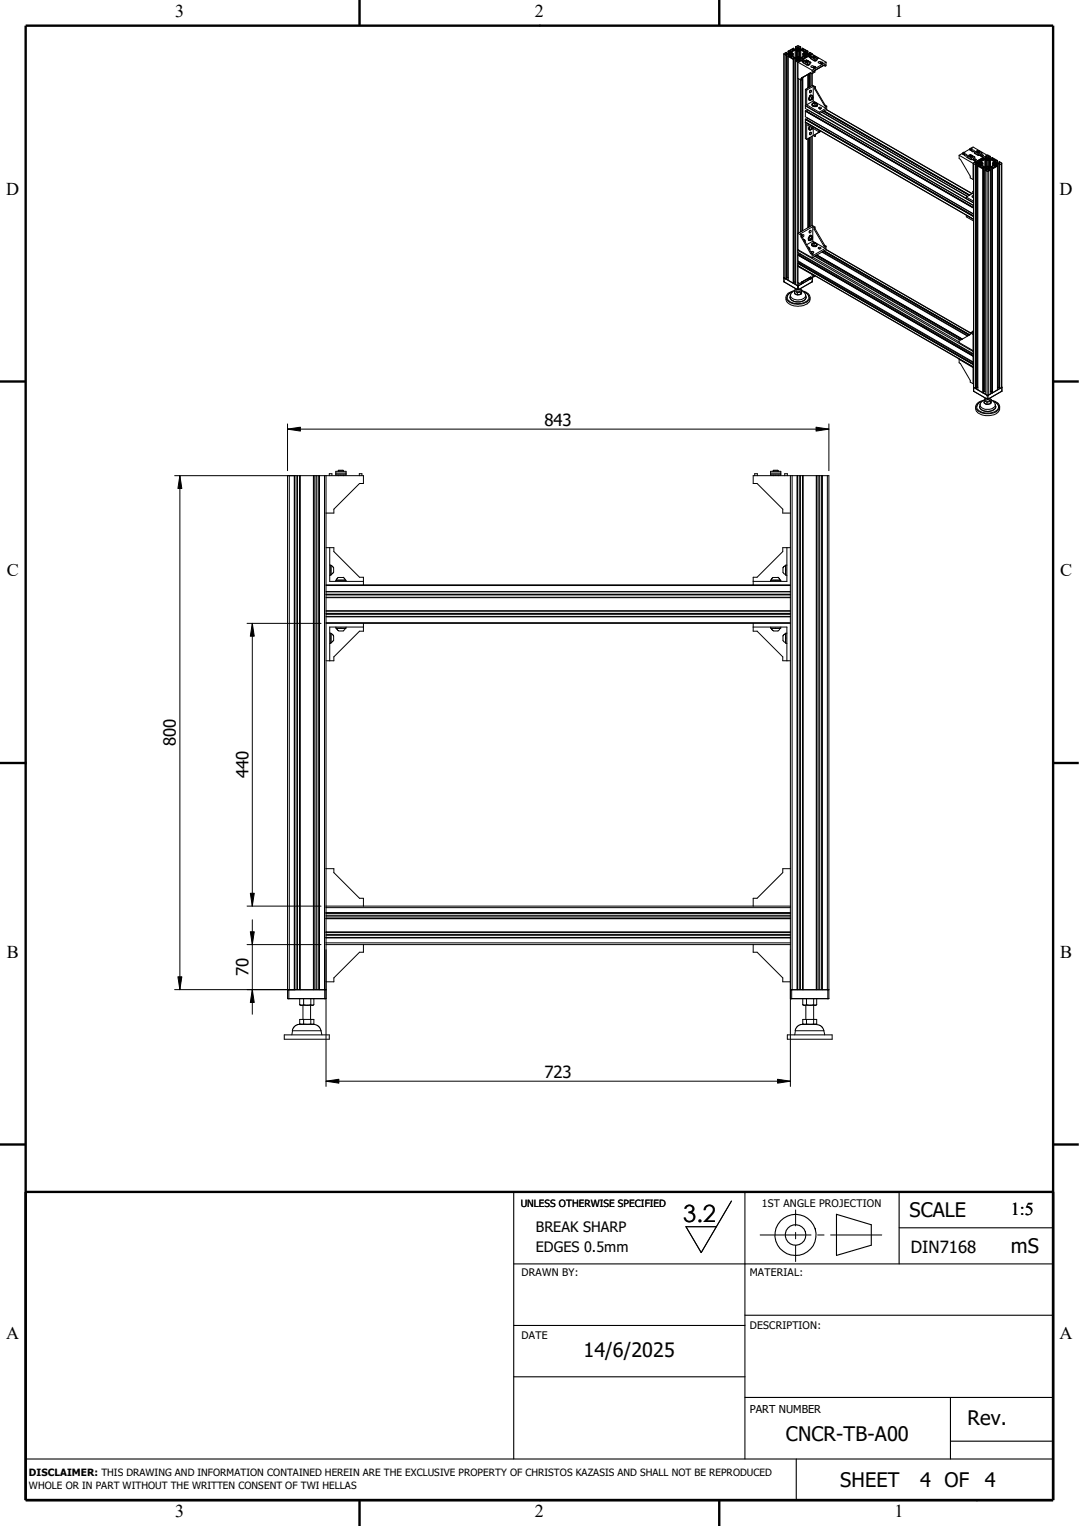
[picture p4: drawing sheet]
<svg xmlns="http://www.w3.org/2000/svg" width="210mm" height="297mm" viewBox="0 0 210 297" stroke-linecap="round" stroke-linejoin="round" font-family="sans-serif">
<g fill="none" stroke="#000" stroke-width=".19">
<path d="M152.6 10.5v44.4M152.6 10.5l.4 .3M153 10.8v43.5M153 10.8h.1M153 10.5h.3M153 10.5l-.1 .1 .2 .1M153 10.8v43.5zM153 10.2h.1M153 10.5v.2M153.1 10.2l-.5 .2v.1M153.1 10.2l-.2 .2 .5 .1 .2-.2M153.1 10.2v.3"/>
<path d="M153.3 10.5v43.6M153.3 10.5h.2M153.4 11l1 .6M153.4 9.9l.1 .1M153.4 9.9v.5M153.4 11v43.6M153.5 10.5v.5M153.5 10.5l.1 .1M153.5 10v.4M153.6 10.6v.4M153.6 10.6v.1M153.6 10.7l.2 .1"/>
<path d="M153.6 10.3h.1M153.6 10.7v.3M153.7 10.4v.1M153.7 10.5h.1M153.7 10.4h.1M153.7 9.9l.1 .3-.2 .1M153.7 9.9l-.2 .1M153.7 9.9v.3M153.7 10.5l.1 .1M153.8 10.8v.2M153.8 10.8v.2h-.4M153.8 10.6v-.3h.2v.3"/>
<path d="M153.8 10.6h.1M153.8 10.4h-.1M153.8 10.6h.2M153.9 11.2l.3 .1 .4-.1M153.9 9.8v.1M153.9 11.1v.1M154 11l-.1 .1M154 10.4h.1M154 10.6h.1M154.1 10.2h.1M154.1 10.7v.1M154.1 10.9v.4"/>
<path d="M154.1 10.8l.7 .4M154.1 10.9l.5 .3M154.1 10.2l.1 .1M154.1 10.9l-.1 .3M154.1 9.7h.2M154.1 10.5l-.1 .1M154.1 9.7v.3M154.1 10.4v.1M154.1 10.5h.1M154.1 10.4h.1M154.1 9.7l-.2 .1M154.2 10.3l.2 .1v.6"/>
<path d="M154.2 10.4v.1M154.2 10.3h.1M154.2 10.7v.2M154.2 10.7h-.1M154.2 10.6v.3M154.2 10.6v.1M154.3 9.7h.1M154.3 9.7v.2M154.4 9.7v.2M154.4 11.6v43.5M154.4 10.5l-.2 .1M154.4 9.7h.2"/>
<path d="M154.4 11.3h.3M154.4 11.3l-.1 .1 .2 .1M154.4 11.3v.2M154.4 11.6v43.5l.5 .3M154.5 9.4l-.2 .2h.6M154.5 9.4l-1.1 .5M154.5 11.5l-.1 .1M154.5 9.4v.2M154.5 11.5v43.6M154.6 9.7h.1M154.6 9.7l-.5 .4-.2-.2M154.6 11.2v.1"/>
<path d="M154.7 11.3l.2 .1M154.7 11.3v43.6M154.8 9.7v1.5M154.8 9.7l-.7 .5M154.8 9.7h.1M154.8 11.2h.1M154.9 9.1l.3-.2 .6 .2M154.9 9.1v.5M154.9 11.4v44M154.9 11.8h.1M154.9 9.1v.1M154.9 9.1h.1"/>
<path d="M154.9 11.8l.3 .3M154.9 11.4l.1 .1M154.9 9.2v.4M154.9 9.7v1.5M154.9 9.7l.1 .1M155 11.1l-.1 .1M155 9.8v1.3M155 11.5v.3M155 9.8l.1 .1M155 11.5h.1M155 11.1h.1M155.1 9.5l-.2 .1"/>
<path d="M155.1 11.3h.1M155.1 9.6v.1M155.1 9.5h.1M155.1 9.9v1.2M155.1 11.5v.4M155.1 9.6h.1M155.1 9.9h.1M155.1 11.5l.1 .1M155.1 9.7h.1M155.1 11.1h.1M155.1 9.1h.1v.3l-.1 .1M155.1 9.1v.3"/>
<path d="M155.1 9.1l-.2 .1M155.1 11.3l.1 .1M155.1 9.7l.1 .1M155.2 11.6v.2h-.3M155.2 11.6v.2M155.2 12.1v43.5M155.2 11.4l.1-.3h.1v.3M155.2 11.2l-.1 .1M155.2 11.4h.2M155.2 9.5l-.1 .1M155.2 9.5l.1 .4h.1v-.4M155.2 11h.2"/>
<path d="M155.2 9.9h.2M155.2 9.9v1.1M155.2 11l-.1 .1M155.2 11.4h.1M155.2 9.5h.1M155.2 9.5h.2M155.3 12.1v3.2l.6 .3 .1-.4M155.3 12.1l2.8 1.6M155.4 11.4h.1M155.4 9.5h.1M155.4 11.2l.1 .1M155.4 9.5l.1 .1"/>
<path d="M155.4 11.6v.2h.4M155.4 9.9v1.1M155.4 11.6v.2M155.4 15.3v30.1M155.4 11l.2 .1M155.5 11.3l-.1 .1M155.5 9.7l-.1 .1M155.5 9.1l-.1 .3 .2 .1M155.5 9.6h.1M155.5 9.1l.2 .1M155.5 11.3h.1M155.5 9.7h.1"/>
<path d="M155.5 9.1v.3M155.5 9.6v.1M155.6 9.6v.1M155.6 11.3h.1M155.6 11.5l-.2 .1M155.6 9.9h-.2M155.6 9.5h.1M155.6 9.9v1.2M155.6 11.5v.4M155.6 11.1h.1M155.6 9.5l.2 .1M155.6 11.5h.1"/>
<path d="M155.7 9.8l-.1 .1M155.7 9.8v1.3M155.7 11.5v.3M155.7 11.1v.1M155.7 9.7h.2M155.7 9.2v.4M155.7 9.7v1.5M155.7 9.7v.1M155.7 11.2h.2M155.8 11.4v.4M155.8 11.8h.1M155.8 9.1h.1"/>
<path d="M155.8 11.4l-.1 .1M155.8 11.8l-.6 .3M155.8 9.1v.5M155.8 15.5v29.6l.2-.1M155.8 9.1l-.1 .1M155.9 9.7v1.5M155.9 9.7l.7 .5M155.9 11.3l-.1 .1M155.9 11.3v.5M155.9 15.3v29.7M155.9 11.3h.3M156 11.2v.1"/>
<path d="M156 15.2l-.1 .1M156.1 9.7h.1M156.1 11.8l.2 .3M156.1 11.8l.2 .1M156.1 9.7h.2M156.1 9.7l.5 .4 .2-.2M156.1 9.4l.2 .2h-.5M156.1 9.4l1.1 .5M156.1 11.5l.1 .1M156.1 9.4v.2M156.1 11.5v.1M156.1 15.2v29.8"/>
<path d="M156.2 11.3v.2M156.2 11.6h.1M156.2 15.1v29.8M156.2 11.3l.1 .1-.2 .1M156.3 11.9v.2M156.3 15.1v29.8M156.3 10.5l.1 .1M156.3 9.7v.2M156.3 12.1l.8 .5M156.3 12.1l.8 .6M156.4 9.7h-.1M156.4 9.7v.2"/>
<path d="M156.4 9.7h.1M156.4 10.6l.2 .1M156.4 10.3l-.1 .1v.6M156.4 10.6v.3M156.4 11.9l.8 .5M156.4 11.9l-.1 .2M156.4 11.9l.6-.3 .7 .5M156.4 12l-.1 .1M156.5 10.3h.1M156.5 10.4v.1M156.5 10.5h.1M156.5 10.4h.1"/>
<path d="M156.5 10.3h-.1M156.5 10.5l.2 .1M156.5 9.7v.3M156.5 9.7l.3 .1M156.5 11.7l-.1-.1-.3 .2M156.5 11.7v.2M156.5 11.7l-.2 .2M156.6 10.9l.1 .3M156.6 10.7v.1M156.6 10.2h.1M156.6 10.9v.4M156.6 10.8l-.7 .4"/>
<path d="M156.6 10.2l-.1 .1M156.6 10.9l-.6 .3M156.7 10.6v-.3h.1v.3M156.7 10.6h.1M156.7 11l.1 .1M156.7 10.4h-.2M156.8 9.8v.1M156.8 11.2l-.3 .1-.5-.1M156.8 11.1v.1M156.8 17.4v3.1l2.7 1.6M156.8 17.4l.2 .1M156.8 11.9l.2 .2 .4-.2"/>
<path d="M156.8 10.8v.2M156.8 10.6h.1M156.8 10.8v.2h.4M156.8 10.4h.2M156.9 9.9l-.1 .3 .2 .1M156.9 11.8l.4 .1-.3 .1-.2-.1zM156.9 11.8a.21 .21 0 0 0 .2 .3 .21 .21 0 0 0 .2-.3h-.1M156.9 9.9l.2 .1M156.9 9.9v.3M157 10.5l-.2 .1M157 10.4v.1M157 10.5h.1"/>
<path d="M157 10.4h.1M157 10.3l.2 .1M157 10.3h.1M157 10.7v.3M157 17.5v2.9M157 10.7l-.2 .1M157.1 12.7l.2-.2v.2M157.1 10.6v.4M157.1 12.6v.1M157.1 10.6l-.1 .1M157.1 10v.4M157.2 12.4l-.1 .2"/>
<path d="M157.2 12.6l.1 .1M157.2 10.5h.2M157.2 9.9v.5M157.2 10.5v.5M157.2 14.5v2.6M157.2 17.1h.1M157.2 9.9l-.1 .1M157.2 10.5l-.1 .1M157.2 11l-1 .6M157.4 10.5v.5M157.4 12.7h.1M157.4 14.4v2.6"/>
<path d="M157.4 10.5h.2M157.5 11v.1l.2 .1M157.5 11l.2 .1M157.5 10.2l.2 .2h-.5M157.5 10.2v.3M157.5 10.7v.1M157.5 12.5v.1M157.5 14.3v2.6l-.3 .2M157.5 10.7l.1 .1M157.6 12.4a.23 .23 0 0 1-.2 .3 .23 .23 0 0 1-.3-.1M157.6 10.5v.2M157.6 10.8h.1"/>
<path d="M157.6 14.3v2.6M157.6 17.7v.1M157.6 10.5l.1 .1-.2 .1M157.6 10.2l.5 .2-.5 .4M157.6 14.2v2.7M157.6 17.7h.1M157.6 18.6v.1M157.6 19.6h.1M157.7 17.6a.2 .2 0 0 1 .2 .1 .2 .2 0 0 1-.1 .3 .2 .2 0 0 1-.2-.1zM157.7 17.7l-.1 .1M157.7 12.1l.1 .1-.5 .5M157.7 11.1v.1"/>
<path d="M157.7 18.5l-.1 .1M157.7 12.1l-.5 .3M157.7 10.2h-.2M157.7 11.3l.8 .5M157.7 11.3l.8 .6M157.8 18.5h.1M157.8 14.2l-1.9 1.1M157.8 14.2l-1.8 1M157.8 11.2h-.1M157.9 11.1l.7 .5M157.9 11.1l-.2 .2M157.9 11.1l.5-.3 .7 .5"/>
<path d="M157.9 10.9v.1M157.9 10.9l-.1-.1-.3 .2M157.9 10.9l-.2 .2M157.9 19.3h.1M157.9 18.5h-.2l-.1 .2M158 19.2l-.1 .1M158 19h.2l-.2 .4-.1-.1zM158 19v.2M158 19v.3M158 14.4v2.2M158 19v.1M158 19l.2 .2"/>
<path d="M158 19.1l.2 .1M158 19.1v.1M158.1 13.1h.1M158.1 10.5h.1M158.1 13.7v2.9M158.1 18.7h.1M158.1 10.5l-2.8 1.6M158.1 10.5l2.7 1.6M158.1 18.7a.49 .49 0 0 0-.5 .2 .49 .49 0 0 0 0 .6M158.1 18.6a.57 .57 0 0 0-.6 .3 .57 .57 0 0 0 .1 .6M158.2 19.2l-.2 .1M158.2 11.1l.2 .2h.3v-.2"/>
<path d="M158.2 18.9a.3 .3 0 0 0-.3-.3 .3 .3 0 0 0-.3 .3 .34 .34 0 0 0-.1 .4 .34 .34 0 0 0 .3 .2h.1M158.2 19a.32 .32 0 0 0-.3-.4 .32 .32 0 0 0-.3 .4 .29 .29 0 0 0 0 .4 .29 .29 0 0 0 .4-.1l.2-.3M158.2 14l.3 .1M158.3 13l.2 .3M158.3 16.8v2.8M158.3 19.6l2.4 1.5M158.3 16.8l.3 .2M158.3 16.8l-1.3 .7M158.3 19.6l-1.3 .8M158.3 13l.2 .2M158.3 11h.3h.1l-.1 .2a.2 .2 0 0 1-.2 0 .2 .2 0 0 1-.1-.2zM158.3 11a.19 .19 0 0 0 .2 .3 .19 .19 0 0 0 .2-.3h-.1"/>
<path d="M158.4 13l-.2-.2a.22 .22 0 0 0-.3 0 .22 .22 0 0 0 0 .2l.4 .1M158.5 13.2v.1M158.5 13.8v.3M158.5 11.8v.1M158.6 17v.3M158.6 17.3l1.9 3.3M158.6 11.8h.1M158.6 11.6l-.1 .2M158.6 13.7l-.1 .1M158.6 13.7v.3l-.1 .1M158.6 20v.2M158.6 20h-.1"/>
<path d="M158.6 20l.1 .1M158.7 11.8l-.2 .1M158.7 16.9v.3M158.7 17.2l-.1 .1M158.7 17.2l1.9 3.3M158.7 16.9l-.5-.3-1.4 .8M158.7 16.9l-.1 .1M158.7 11.8v.1M158.7 13v.2l-.2 .1M158.7 11.8h.1M158.7 13l-.1-.1-.3 .1M158.7 13l-.2 .2"/>
<path d="M158.9 11.7v.1M159 11.6l-.1 .2h-.4M159.1 11.3l.2 .1-.6 .4M159.1 11.3l-.5 .3M159.5 12.3h.1M159.7 12.2v.2l.2 .1M159.7 12.2l.2 .2M159.8 12.2l-.1-.2h-.4a.23 .23 0 0 0 .1 .3 .23 .23 0 0 0 .3 0M159.9 12.4v.1M160.1 12.2v.2l-.2 .1M160.1 12.2l-.1-.1-.3 .1M160.1 12.2l-.2 .2"/>
<path d="M160.4 12.7l.2 .2M160.4 12.7l-1.9 1.1M160.4 12.7l-1.8 1M160.6 12.9v-.4l-2.4 1.4v.4l-.1 .1-.3-.2M160.8 12.1l-2.7 1.6M160.8 12.1v.7l-.2 .1M156.8 20.6h.1M156.8 23.8l32.7 18.9M156.8 20.6v.5l32.7 18.9M156.8 21.6v1.1l32.7 19M156.8 23.2v3.8l.2 .1M156.8 20.6l32.7 18.9"/>
<path d="M156.8 23.8l2.7 1.6M156.8 21.6l32.7 18.9M156.8 21.6h.1M156.8 21.6l32.7 18.8M156.8 23.2l32.7 19M156.8 23.2l32.7 18.9M156.8 23.2h.1M156.8 23.2l32.7 18.8M157 20.4l2.5 1.4M157.2 21.3l-.2 .3M157.2 27v17.3M157.2 23l-.2 .2"/>
<path d="M157.4 26.9v17.3M157.5 24.6a.44 .44 0 0 0 .1 .7M157.5 26.8v17.4M157.6 24.6a.34 .34 0 0 0-.2 .4 .34 .34 0 0 0 .4 .3l.1-.1M157.6 25.9v.1M157.6 26.8v17.3M157.6 25.8v.1M157.6 25.3h.1M157.7 25.8a.2 .2 0 0 1 .2 .1 .2 .2 0 0 1-.1 .3 .2 .2 0 0 1-.2-.1zM157.7 25.8l-.1 .2M157.9 25l.1 .1M157.9 24.8v.3l.3-.1"/>
<path d="M158 25h-.1M158 24.8v.3M158 24.9v.1M158 20.4a.58 .58 0 0 0 .6 .3 .58 .58 0 0 0 .5-.3M158 26.5v17.4M158 24.9l.2 .1M158.1 26.5v17.4M158.1 20.3a.44 .44 0 0 0 .5 .4 .44 .44 0 0 0 .4-.6l-.3-.2-.4 .1a.35 .35 0 0 0-.2 .5 .35 .35 0 0 0 .5 .1l.4-.2M158.2 25l-.1 .1a.34 .34 0 0 1-.5 .1 .34 .34 0 0 1 0-.6l-.1 .5 .1 .1M158.2 25l-.2 .1M158.3 26.4l.3 .2M158.3 25v1.4"/>
<path d="M158.3 26.4l-1.3 .7M158.4 20.1l.3-.1 .1 .2h-.3zM158.5 20v.2h.1M158.5 20l-.1 .2h.3M158.6 26.2v.4M158.6 20.2h.1M158.7 20.2h-.2M158.7 26.2v.3l-.1 .1M158.7 26.2h-.1M158.7 20.2h.1M158.7 20.1v.1M158.8 20.7h.1"/>
<path d="M158.9 20.1a.31 .31 0 0 1 .2 .4 .31 .31 0 0 1-.5 .2h-.1a.3 .3 0 0 1-.4-.2 .3 .3 0 0 1 .1-.4M159 20.7h-.1M159 20.6v.1M159 20.3v.1M159.1 20.5v.2h-.4M159.5 25.7l-2.5-1.4v2.8M159.5 25.4h.1M159.5 21.8v.3M159.5 25.4v.3M159.5 20.9h.1a.2 .2 0 0 1 .2 0 .2 .2 0 0 1 .1 .2l-.2 .1a.22 .22 0 0 1-.2 0 .22 .22 0 0 1-.1-.2zM159.5 21.2h.2M159.5 22.1l28.6 16.5"/>
<path d="M159.6 21.2h.1M159.8 25.5l-.3 .2M159.8 25.5l-1.2 .7M159.8 25.5l-1.1 .7M160 21.9l.3-.2 28.3 16.3M160 21.8l28.3 16.4M160.4 21.6l28.3 16.4M160.4 21.6l28.4 16.4M160.5 20.6l.2 .1M160.6 20.5l-.1 .1M160.6 20.5l.3 .2M160.7 20.7v.4"/>
<path d="M160.7 21.1l-1.2 .7M160.8 21.3l28.4 16.4M160.9 21.3l28.3 16.4M160.9 20.7h-.2M160.9 20.7v.6l-1.4 .8M186.7 30.2v.7l.2 .1 1.9 3.3v.3l.6 .3M186.7 30.2l2.7 1.6M187.3 29.8l-.6 .4M187.3 29.8l.2 .3M187.3 29.8l.2 .1M187.5 29.9v.2M187.7 30.1a.25 .25 0 0 1 .4-.1 .25 .25 0 0 1 0 .4 .25 .25 0 0 1-.4-.1z"/>
<path d="M187.8 29.8v.1l-.3 .2M187.8 29.8l-.2-.2-.3 .2M187.8 29.8l-.3 .1M187.9 30.4h.1M188.1 38.4v.3l1.4 .8M188.1 38.4l1.4 .8M188.2 30.6l.8 .4M188.2 30.6l.8 .5M188.3 30.4l-.1 .2M188.3 30.4l.8 .4M188.3 30.4l.5-.3 .8 .4M188.7 30.4l.2 .2 .3-.1 .1-.1"/>
<path d="M188.7 29l.2 .3M188.7 29l-1.1 .7M188.7 29l.2 .1M188.8 30.3v-.1a.2 .2 0 0 1 .3 0 .2 .2 0 0 1 .1 .2h-.3zM188.8 30.2a.19 .19 0 0 0 .1 .3 .19 .19 0 0 0 .2 0 .19 .19 0 0 0 0-.3M188.9 29.1v.2M189 31.1h.2M189 31v.1M189 28.8l.4-.2 2.8 1.6M189 28.8l.2 .2M189 28.8l-.3 .2M189.1 30.8l-.1 .2"/>
<path d="M189.1 31l.1 .1M189.1 29.3l.1-.1a.24 .24 0 0 1 .3 0 .24 .24 0 0 1 .1 .3h-.4zM189.2 29v.1l-.3 .2M189.2 29l-.3 .1M189.3 31.1h.1M189.4 38.4h.1M189.4 37.3h.1M189.4 37.6l.1 .1M189.4 37.3v.3M189.4 37.6l-1.3 .8M189.4 29.5h.1M189.4 31.8v3.1"/>
<path d="M189.4 34.9h.1M189.4 30.9v.1M189.5 38.1l-.3 .1v.1l.3 .1M189.5 31.8v44.4M189.5 37.2l-.1 .1M189.5 30.9l-.1 .2-.3-.1M189.5 31.1l.2 .3M189.5 31.9v44.3M189.5 31.1l.2 .1M189.5 31.9l.4 .2M189.6 30.5l.1 .1-.5 .5M189.6 30.5l-.5 .3"/>
<path d="M189.7 29.7l.7 .5M189.7 29.7v.1l.7 .5M189.7 31.2v.2M189.8 29.5l.5-.2 .8 .4M189.8 29.5l-.1 .2M189.8 29.5l.7 .5M189.9 32.1v43.5M189.9 31.8v.2M189.9 32v43.6M189.9 31.8h.3M189.9 31.8l-.1 .1 .2 .1M189.9 32h.1"/>
<path d="M189.9 32v.1M190 31v.2l-.3 .2M190 31l-.3 .2M190 31l-.2-.1-.3 .2M190 31.5l-.5 .2v.2M190 31.5v.2l.2-.1 .2 .1M190 32h-.1M190 31.5l-.2 .2h.4M190 32l-.1 43.6M190.1 29.5l.2 .3 .3-.1 .1-.2M190.2 29.4a.21 .21 0 0 0 .2 .3 .21 .21 0 0 0 .2-.3h-.1M190.2 31.8v43.6"/>
<path d="M190.2 31.8l.2 .1M190.3 32.3l1 .6M190.3 31.2l.1 .1M190.3 31.2v.5M190.3 32.3v43.6M190.4 31.7l-.2 .1M190.4 31.7h.1M190.4 31.9v.4M190.4 31.7h-.2M190.4 32.3h-.1M190.4 31.9l.1 .1M190.4 30.3l.2-.2v.2"/>
<path d="M190.4 30.2v.1M190.4 31.3v.4M190.5 32h.1M190.5 30l-.1 .2M190.5 30.2l.1 .1M190.5 32v.3M190.5 32h.2M190.5 31.6h.1M190.5 31.6l-.1 .1M190.6 31.7v.1M190.6 31.8h.1M190.6 31.7h.1"/>
<path d="M190.6 31.2l.2 .3-.3 .1M190.6 31.2v.4M190.6 31.2l-.2 .1M190.6 31.8l.2 .1M190.7 30.2h.1M190.7 30.2l.1 .1M190.7 32v.3M190.7 32l.1 .3h-.4M190.8 31.9h.1M190.8 31.7l-.2 .1M190.8 31.9v-.3h.1v.3M190.8 32.4v.1"/>
<path d="M190.8 31.1v.1M190.8 32.5l.3 .1 .4-.1M190.8 30.1v.1M190.9 32.3l-.1 .1M190.9 30.1l-.1 .1h-.3M190.9 31.7l.2 .1M190.9 30.3v.1l.2 .1M190.9 30.3l.2 .1M190.9 31.9h.1M191 31.5h.1M191 32v.1M191 32.2v.4"/>
<path d="M191 32.2l.5 .3M191 32.1l.7 .4M191 31.5l.1 .1M191 32.1h.1M191 32.2l-.1 .3M191.1 31.8l-.2 .1M191.1 30.9h.1M191.1 29.7v.1l-.5 .5M191.1 30.9v.4M191.1 31.7v.1M191.1 29.7l-.6 .3M191.1 31.8h.1"/>
<path d="M191.1 31.7h.1M191.1 30.9l-.3 .2M191.1 32v.2M191.1 32h-.1M191.1 31.6h.1M191.1 32h.1M191.1 30.4v.1M191.1 31.6l.2 .1v.6M191.2 30.9l.1 .1M191.2 30.9v.3M191.3 32.9h.1M191.3 31v.2"/>
<path d="M191.3 32.9v43.6M191.3 31.8l-.2 .2M191.3 31h.2M191.3 32.6h.3M191.3 32.6l-.1 .1 .2 .2M191.3 32.6v43.8M191.4 30.2v.2l-.3 .1M191.4 32.9v43.6M191.4 30.2l-.3 .2M191.4 30.2l-.2-.1-.3 .2M191.4 30.9l.2-.1 .2 .1h-.2M191.4 32.9h.1"/>
<path d="M191.4 30.7l-.2 .2h.4M191.4 30.7l-1.1 .5M191.4 30.7v.2M191.5 31v.1M191.5 31l-.5 .4-.2-.2M191.5 32.5v.1M191.6 32.6l.2 .1M191.6 32.6v43.6M191.7 31.1v1.4M191.7 31.1l-.7 .4M191.7 31.1h.1M191.7 32.5h.1"/>
<path d="M191.8 30.9h-.2M191.8 30.4l.4-.2 .5 .2M191.8 30.4v.5M191.8 32.7v44M191.8 30.5h.1M191.8 30.4h.1M191.8 33.1l.3 .3M191.8 32.7l.1 .1M191.8 30.5v.4M191.8 31.1v1.4M191.8 31.1h.1M191.9 32.8h.1"/>
<path d="M191.9 32.8v.3M191.9 31.1v1.4M191.9 32.5h-.1M191.9 31.1l.3 .1M192 30.9v.1M192 32.6h.1M192 30.8h.1M192 32.8v.3M192 32.8l.1 .1M192 30.9h.1M192 31h.1M192 30.8l-.2 .1"/>
<path d="M192 31l.2 .1M192 32.6l.2 .1M192 30.4l.2 .3-.2 .1M192 30.4l-.2 .1M192 30.4v.3M192.1 33.4h.3M192.1 32.9l.1 .2h-.4M192.1 32.9v.2M192.1 33.4v43.5M192.2 32.3l-.3 .2M192.2 31.1v-.3h.1v.3M192.2 32.5v.3h.1v-.3"/>
<path d="M192.2 31.2v1.1M192.2 30.2l-2.8 1.6M192.2 30.2h.1M192.2 32.3h.2M192.2 31.2h.2M192.2 31.1h.1M192.2 32.5h.1M192.2 30.9h-.2M192.2 32.5l-.2 .1M192.3 31.1h.1M192.3 32.5h.1M192.3 30.9h.1"/>
<path d="M192.3 32.5l.1 .1M192.4 32.9l-.1 .2 .1 .1 .3-.1M192.4 32.3l.2 .2M192.4 31.2v1.1M192.4 32.9v.2M192.4 33.4v43.5M192.4 30.4l-.1 .3 .2 .1M192.4 30.4l.3 .1M192.4 32.6h.1M192.4 30.9h.1M192.4 31h.1M192.4 30.4v.3"/>
<path d="M192.4 30.9v.1M192.4 31l-.1 .1M192.4 32.6l-.1 .1M192.5 30.9v.1M192.5 32.6h.1M192.5 31.2h-.1M192.5 32.8l-.1 .1M192.5 30.8h.1M192.5 31.2v1.3M192.5 32.8v.3M192.5 30.8l.2 .1M192.6 32.8h-.1"/>
<path d="M192.6 31.1l-.1 .1M192.6 32.5h.1M192.6 31.1v1.4M192.6 32.8v.3M192.7 30.5v.4M192.7 31.1v1.4M192.7 31.1h-.1M192.7 32.5h.1M192.7 31.1h.1M192.7 30.4v.5M192.7 32.7v.4M192.7 30.4h.1"/>
<path d="M192.7 30.5h.1M192.7 32.7l-.1 .1M192.7 33.1h.1M192.7 33.1l-.3 .3M192.7 33.1v43.6M192.8 31.1v1.4M192.8 31.1l.7 .4M192.8 32.6l-.1 .1M192.8 32.6h.3M192.8 32.6v43.6M193 32.5v.1M193 31v.1"/>
<path d="M193 31l.5 .4 .2-.2M193 30.7l.3 .2h-.6M193 30.7l1.1 .5M193 32.9h.1M193 30.7v.2M193.1 32.6l.2 .1-.3 .2M193.1 32.9h.1M193.1 32.6v43.9l-.1-43.6M193.2 31.8l.1 .2M193.2 32.9v43.6M193.2 31h-.2M193.2 31v.2"/>
<path d="M193.3 30.9h.1M193.3 30.9l-.1 .1M193.3 30.9v.3M193.3 32h.1M193.3 32v.2M193.4 31.7v.1M193.4 32v.2M193.4 32h.1M193.4 31.8h.1M193.4 31.7h.1M193.4 31.6h.1M193.4 31.6l-.2 .1v.6"/>
<path d="M193.4 30.9v.4M193.4 30.9l.3 .2M193.4 31.8l.2 .1M193.5 31.5h.1M193.5 32v.1M193.5 32.2v.4M193.5 32.1l-.7 .4M193.5 31.5l-.1 .1M193.5 32.2l-.5 .3M193.5 32h.1M193.5 32.2l.1 .3M193.6 31.7l-.2 .1"/>
<path d="M193.6 31.9v-.3l.1 .3M193.6 31.9h.1M193.6 32.3l.1 .1M193.7 32.5l-.3 .1-.4-.1M193.7 31.1v.1M193.7 32.4v.1M193.7 31.9h.1M193.7 31.7l.2 .1M193.8 32l-.1 .3h.4M193.8 32v.3M193.8 31.2l-.1 .3 .2 .1M193.8 31.2l.3 .1"/>
<path d="M193.8 31.2v.4M193.9 31.8l-.2 .1M193.9 31.7v.1M193.9 31.8h.1M193.9 31.7h.1M193.9 32h.1M193.9 31.6h.1M193.9 32v.3M193.9 32h-.1M193.9 31.6l.2 .1M194 32v.3M194.1 31.3v.4"/>
<path d="M194.1 31.2v.5M194.1 31.9v44M194.1 31.9l-.1 .1M194.1 31.2v.1M194.2 32.3l-1 .6M194.3 31.8h.2M194.3 31.8v43.6M194.3 31.8l-.2 .1M194.4 31.5l.2 .2h-.5M194.4 32h.1M194.4 32l.1 43.6M194.4 31.5v.2"/>
<path d="M194.5 31.8v.2M194.5 32h.1M194.5 31.5h-.1M194.5 31.8l.1 .1-.2 .1M194.6 31.5l.4 .3-.1 .1M194.6 31.5h.1M194.6 32l-.1 43.6M194.9 31.9l-.3 .2M194.9 31.9v43.5M195 31.8l-.1 43.6M152.6 54.1h.1M152.6 54.9h.1"/>
<path d="M152.6 54.1l.4 .2M152.6 54.1l2.6 1.5M152.6 54.9l2.6 1.5M153 57.9a1.69 1.69 0 0 0 1.9 1.7 2.53 2.53 0 0 0 2.7-1.2v-.5M153 54.3h.1M153 54.3l.4 .2M153.1 54.1h.2M153.2 57.9a1.27 1.27 0 0 1 1-1.1l-.1 .1a1 1 0 0 0-.9 1 1 1 0 0 0 .9 1 2.79 2.79 0 0 0 3.3-.8 1.2 1.2 0 0 0-.9-1.3v.1a1.23 1.23 0 0 1 1 1M153.3 54.1h.1M153.4 54.6l1 .5M153.8 57.9a.66 .66 0 0 0 .6 .7l.5 .2h.8l.8-.3M153.8 57.4a1.09 1.09 0 0 0 1.3 1.4h.6l.8-.3"/>
<path d="M154.4 55.1h.1M154.5 55.1h.1M154.5 54.9h.2M154.6 56.6l-.5 .1a1.1 1.1 0 0 0-.9 .7 1.1 1.1 0 0 0 .1 1.1 3.2 3.2 0 0 0 4.3-.2 1.25 1.25 0 0 0-1.2-1.6l-.3-.1M154.6 56.7v.4l.6 .3M154.6 56.7l.6 .3M154.6 56.9a.74 .74 0 0 0 .7 .5 .74 .74 0 0 0 .7-.4v-.1M154.7 56.6a1.27 1.27 0 0 0-.9 .8M154.7 54.9h.2M154.9 55.4l.3 .2M154.9 56.2v.4l.5 .2 .3-.1v-.5M154.9 56.3h-.1l-.2 .4"/>
<path d="M155.2 55.6h.2M155.2 57v.4M155.2 56.4h.2M155.2 55.6h.1M155.2 55.6v.8M155.2 56.4h.1M155.3 51.7l34.1 19.8M155.3 45.4v3.2l2.8 1.6M155.3 48.7v.4l34.1 19.7M155.3 49.7v1.1l34.1 19.6M155.3 51.3v.4M155.3 51.9v3.1l.6 .3"/>
<path d="M155.3 51.9l2.8 1.5M155.3 45.4l.6 .4M155.3 48.7l34.1 19.7M155.3 49.7l34.1 19.6M155.3 49.7h.1M155.3 51.3l34.1 19.7M155.3 51.7l34.1 19.7M155.4 48.6l-.1 .1M155.4 49.6l34 19.7M155.4 49.6v.1M155.4 51.2l-.1 .1M155.4 51.2l34 19.7"/>
<path d="M155.4 51.2l34.1 19.7M155.4 55.6h.1M155.4 51.8l-.1 .1M155.4 55.6v.8M155.4 56.4h.1M155.4 49.2v.4M155.4 50.8v.4M155.4 55.1v.5M155.4 49.6l34.1 19.6M155.4 49.6h.1M155.7 49.5l33.8 19.5M155.7 51.1l33.8 19.5"/>
<path d="M155.7 49.5l-.1 .2M155.7 51.1l-.1 .2M155.7 49.4v.1M155.7 51v.1M155.7 56.3l.3 .1M155.8 55.3v.1M155.8 55.4l-.4 .2M155.9 57.2l-.7 .2M155.9 56.9v.3M155.9 56.9l-.7 .1M155.9 55.3l-.1 .1M155.9 45.8v.3"/>
<path d="M155.9 55v.3M155.9 46.1l1.9 3.3M156 56.4l-.1 .8M156 45.7v.3M156 54.9l-.1 .4M156 54.9l-.1 .1M156 46l-.1 .1M156 46l1.9 3.2M156 45.7l-.1 .1M156 56.4l-.1 .5M156 56.6l.5 .3 .3 .5M156.1 46a.25 .25 0 0 1 .1-.3 .25 .25 0 0 1 .4 .2 .25 .25 0 0 1-.3 .2l-.1 .1"/>
<path d="M156.1 54.9l.1 .2M156.1 45.8h.1M156.2 54.8v.3M156.2 55.1h.1M156.2 55.1l-.2 .1M156.3 54.8v.3M156.4 46.6h.1M156.4 46.6l.2 .1M156.5 46.7h.1l.1 .2M156.6 46.8l.1 .4M156.8 57.4a.77 .77 0 0 1-.3 1.1M156.8 57.4a1.25 1.25 0 0 1-1.5 1l-.4-.1a1 1 0 0 1-1.1-.9"/>
<path d="M156.9 57.9l-.4 .6M157.2 54.2v.4M157.2 54.6l-.9 .5M157.3 48l.2 .3M157.4 44.2h.1M157.4 44.2l-.2 .1M157.4 48.2l.2 .1v.3M157.5 48.4v.1zM157.6 45h.1M157.6 54.1v.2M157.6 46.8h.1M157.6 48.4v.2"/>
<path d="M157.6 45.8v.1M157.6 54v.3M157.6 54.3h.1M157.6 44.9h.1a.21 .21 0 0 1 .1 .3 .21 .21 0 0 1-.3 0zM157.6 54.3l-.4 .2M157.7 45.8h.1M157.8 53.9l.3 .2M157.8 53.9l-1.9 1.1M157.8 53.9l-1.8 1M157.8 49.4l.3 .1M157.8 49.1l.4-.2a.17 .17 0 0 1 .2 .2 .17 .17 0 0 1-.2 .2l-.3-.1M157.8 46.5l.1 .2 .1-.1"/>
<path d="M157.8 46.5h.1M157.9 45.8h-.2l-.2 .2M157.9 46.5l.1 .1M157.9 46.5h.1M157.9 46.3l.2 .1a.19 .19 0 0 1 0 .2 .19 .19 0 0 1-.3 0zM157.9 47.6a.54 .54 0 0 0 .6 .4 .54 .54 0 0 0 .5-.4 .55 .55 0 0 1-1 0h.1M157.9 46.3v.2M157.9 49.2l-.1 .2M157.9 49.2l.3 .2M158 47.5h.1M158 54.1h.1M158 45.9a.53 .53 0 0 0-.5 .3 .53 .53 0 0 0 .1 .6"/>
<path d="M158 45.9a.56 .56 0 0 0-.6 .2 .56 .56 0 0 0 .1 .7M158 54.1l-.4 .2M158.1 49.5v.7M158.1 53.4v1.5M158.1 43.9l-2.8 1.5M158.1 43.9l.5 .3M158.1 49.3h.1M158.1 54.9l-2.7 1.5M158.1 54.1l-2.7 1.5M158.1 46l.1 .3-.2 .3a.31 .31 0 0 1-.4 .1 .31 .31 0 0 1 0-.5 .3 .3 0 0 1 .5-.2M158.1 47.4a.36 .36 0 0 0 0 .5 .36 .36 0 0 0 .5 0 .28 .28 0 0 0 .4-.2 .28 .28 0 0 0-.2-.3M158.1 54.1h.1"/>
<path d="M158.1 54.8v.1M158.1 53.4h.1M158.1 46.4l-.1-.1-.1 .2M158.1 46.4l-.1 .2M158.1 46.4l-.1-.1-.2 .2M158.2 46.1a.38 .38 0 0 0-.5-.2 .38 .38 0 0 0-.3 .4 .29 .29 0 0 0 0 .4 .29 .29 0 0 0 .4 .1M158.2 47.3l.4-.1a.32 .32 0 0 1 .3 .2 .32 .32 0 0 1-.1 .4h-.3a.29 .29 0 0 1-.4-.1 .29 .29 0 0 1 .1-.4zM158.2 44.1v2.8M158.2 50.1l28.5 16.4M158.2 44.1l.3 .2M158.2 44.1l-2.4 1.4 .2 .2M158.2 46.9l2.4 1.4"/>
<path d="M158.2 46.9l-1.2 .7M158.2 53.7l.3 .1M158.2 49.4l-.1 .1M158.2 47.3l.4-.1 .1 .2-.3 .1zM158.4 47.4v.1M158.4 53.6l-.3 .5M158.5 44.3v.3M158.5 47.2v.2M158.5 53.6v.2M158.5 44.6l1.9 3.3M158.5 47.2l-.2 .1 .1 .2M158.5 47.2l.1 .1"/>
<path d="M158.5 49.9l28.2 16.2M158.6 47.4h-.2M158.6 44.2v.3M158.6 47.3v.1h-.2M158.6 53.7l-.1 .1M158.6 44.2l-.1 .1M158.6 44.5l-.1 .1M158.6 44.5l1.9 3.3M158.6 47.3l-.2 .2M158.7 49.8l28 16.2M158.7 48h.1M158.8 49.8l-.2 .1"/>
<path d="M158.8 48h.1M158.9 49.7l28.3 16.3M158.9 47.9h.1M158.9 49.7l28.4 16.3M159 49.6l28.3 16.4M159 47.8l-.3 .2M159.3 48.2l.2-.1a.2 .2 0 0 1 .2 0 .2 .2 0 0 1 .1 .3h-.4zM159.5 48.4h.1M160.1 49l28.3 16.4M160.1 48.9l-.1 .2 28.3 16.3M160.3 48.9l28.3 16.3M160.4 47.9l.2 .1"/>
<path d="M160.4 48.9l28.3 16.3M160.4 48.8l28.3 16.4M160.5 47.8l-.1 .1M160.5 47.8l.3 .1M160.6 48v.3M160.6 48.3l-2.4 1.4v-.3M160.8 48.6l28.1 16.2M160.8 48.6l28 16.2M160.8 47.9v.7M160.8 48.6l-2.7 1.6M160.8 47.9l-.2 .1M188.1 41.9l1.4 .8"/>
<path d="M188.1 41.9h.1M188.1 41.9v.3l1.4 .8M186.7 69.9l2.7 1.6M186.7 69.9v.7l.2 .2 1.9 3.2v.4l.6 .3M186.7 66v.7l2.7 1.5M186.7 66h.2l.2 .1M186.7 69.9h.1M188.8 64.8v.3l-1.9 1.1-.2-.2M188.8 64.8l.6 .3M189.2 64.6v.2M189.2 64.6l.3 .1M189.4 68.2v.2"/>
<path d="M189.4 71.4v.1M189.4 68.8h.1M189.4 70.4v.1M189.4 65.1v3.1M189.4 68.4v.4M189.4 71.5v3.2M189.4 70.9v.1M189.4 70.5h.1M189.4 71v.4M189.4 70.9h.1M189.4 69.3h.1M189.5 75.4l.4 .2"/>
<path d="M189.5 69.3l-.1 1.1M189.5 74.6l-.1 .1M189.5 65.1h-.1M189.5 64.7l-.2 .2-.3-.2-.2 .1M189.5 64.5l-.3 .1M189.5 70.4l-.1 .1M189.5 75.3l2.7 1.7 2.8-1.6M189.5 76.2l2.7 1.5M189.5 76.2h.1M189.9 79.2a1.6 1.6 0 0 0 1.7 1.7 2.51 2.51 0 0 0 3-1.2v-.5M189.9 75.6h.1M189.9 75.6l.4 .3"/>
<path d="M190 75.4h.2M190.2 75.4h.1M190.3 75.9l1 .6M190.7 79.2a.73 .73 0 0 0 .6 .7l1.1 .2 1-.3M190.8 78.7a1.54 1.54 0 0 0 2.1 .9l.3-.1a.7 .7 0 0 0 .5-.8M190.8 78.7a1.05 1.05 0 0 0 1.2 1.4h.6l.8-.3M191.1 78.1l-.1 .1a1.15 1.15 0 0 0-.9 1M191.3 76.4v.1M191.3 76.4l.1 .1M191.3 76.4l.5 .3M191.4 76.2h.2M191.5 77.9l-.4 .1a1.14 1.14 0 0 0-1.2 1.1 1.14 1.14 0 0 0 1.1 1.2 3.1 3.1 0 0 0 3.4-.7 1.19 1.19 0 0 0-1.1-1.6l-.3-.1"/>
<path d="M191.6 78.2a.64 .64 0 0 0 1 .5 .34 .34 0 0 0 .3-.5M191.6 78v.4l.5 .3M191.6 78l.5 .3M191.6 77.9a1.22 1.22 0 0 0-.8 .8M191.6 76.2h.2M191.8 76.7l.3 .2M191.9 77.5v.5l.3 .1 .4-.1 .1-.5M191.9 77.6h-.2l-.1 .4M192.1 76.9h.3M192.1 78.3v.4M192.2 76.9v.8M192.2 77.7h.1"/>
<path d="M192.3 76.9v.8M192.3 77.7h.1M192.7 77.6l.2 .1M192.7 76.2h.1M192.7 76.7l-.3 .2M192.8 78.5l-.7 .2M192.8 78.1v.4M192.8 78.1l-.7 .2M192.8 76.2h.2M192.9 77.9l.5 .2 .3 .6M192.9 77.7l-.1 .8M192.9 77.7l-.1 .4"/>
<path d="M193.2 76.5l-.5 .2M193.3 78.1a1.04 1.04 0 0 1 1.1 1.1 1.04 1.04 0 0 1-1.1 1 2.6 2.6 0 0 1-3.2-.9 1.17 1.17 0 0 1 1-1.2M193.4 78.1a1.35 1.35 0 0 1 1 1.1M193.7 78.7a.74 .74 0 0 1-.3 1.1M193.8 79.2l-.4 .6M194.1 75.4h.2M194.1 75.9l-.9 .6M194.3 75.4h.1M194.5 75.6h.1M194.6 75.6l-.5 .3M194.9 75.4h.1M194.9 75.4l-.3 .2"/>
<path d="M195 75.4v.8M195 76.2l-2.7 1.5M195 75.3v.1M34 92.6h23.8M35 92.6v100M56 82.5v9.1M56 83.5h105.3M57.3 92.6v100M57.8 92.6h.1M57.8 92.6v100M57.9 92.6h.4M57.9 92.6v100"/>
<path d="M58.3 92.6h.1M58.3 92.6v100M58.4 92.6h3.1M58.4 92.6v100M61 92.6v100M61.5 92.6v100M61.5 92.6h.2M61.7 92.6h1.5M61.7 92.6v100M62.2 92.6v100M63.2 92.6v100M63.2 92.6h.3"/>
<path d="M63.5 92.6h7.2v1.5h-.7l-5 5v.8h-1.5M63.5 92.6v83.8M64.1 92.6v-.4h.5v.4M65.4 91.7h2v.8h-2zM65.4 92.1h2M65.4 92.3h2M65.8 91.7h1M65.8 91.7l.1-.2h.9v.2M65.8 91.7h.1M65.8 92.5v.1M66.8 91.7h.1M66.8 92.5v.1"/>
<path d="M69.9 92.6v-.4h.5v.4M146.9 92.6v-.4h.5v.4M150 91.7h2v.8h-2zM150 92.1h2M150 92.3h2M150.5 91.7h1M150.5 91.7l.1-.2h.8l.1 .2M150.5 91.7h.1M150.5 92.5v.1M151.5 91.7h.1M151.5 92.5v.1M152.7 92.6v-.4h.5v.4"/>
<path d="M153.8 92.6h.4M153.8 92.6h-7.2v1.5h.8l5 5v.8h1.4M153.8 92.6v83.8M154.2 92.6h1M154.2 92.6v100M155.2 92.6v100M155.2 92.6h.1M155.3 92.6h.4M155.3 92.6v100M155.7 92.6h.1M155.7 92.6v100M155.8 92.6h3.6"/>
<path d="M155.8 92.6v100M156.3 92.6v100M158.9 92.6v100M159.4 92.6h.2M159.4 92.6v100M159.6 92.6h1.4M159.6 92.6v100M160.1 92.6v100M161 92.6h.3v101.8M161 92.6v100M161.3 82.5v9.1M63.5 106.6h1.5v.8l5 5h.7v1.4"/>
<path d="M63.5 113.8h90.3M63.5 116.3h90.3M63.5 118.9h90.3M63.5 114h90.3M63.5 115.1h90.3M63.5 120h90.3M63.5 116.2h90.3M63.5 119h90.3M63.5 115.2h90.3M63.5 119.5h90.3M63.5 119.4h90.3M63.5 115.7h90.3"/>
<path d="M64.2 110h.2v2h-.2M64.2 106.6v6.6h6.5M64.4 110.1v1.7M64.4 111.8h.1M64.4 110.1l.5 .4v.9M64.9 111.4l-.5 .4M65.4 113.2v-.3h2v.3M66.8 112.4h-1l-.4 .5M66.8 112.4l.4 .5M67.2 112.9h-1.7M67.2 112.9h.1M150 113.2v-.3h2v.3"/>
<path d="M151.4 112.4l.4 .5M151.4 112.4h-.9l-.4 .5M151.8 112.9h.1M151.8 112.9h-1.7M152.9 111.8h.1M152.9 110.1h.1M152.9 110.1l-.5 .3a1.1 1.1 0 0 0 .5 1.4M152.9 110.1v1.7M153.2 110h-.2v2h.2M153.2 106.6v6.6h-6.6M153.8 106.6h-1.4v.8l-5 5h-.8v1.4M48.1 121.3h14.4"/>
<path d="M49.1 121.3v55.1M63.5 121.3h90.3M63.5 120.1h90.3M63.5 121.2h90.3M64.2 123.2h.2v2h-.2M64.4 123.4v1.7M64.4 125.1h.1M64.4 123.3l.5 .5v.9M64.9 124.6l-.5 .5M65.4 122v.3h2v-.3M65.5 122.3h1.7M65.5 122.3l.4 .5"/>
<path d="M65.5 122.3h.1M67.2 122.3l-.4 .5h-.9M67.2 122.3h.1M70.7 121.3v1.6h-.7l-5 4.9v.8h-1.5M70.7 122h-6.5v6.6M146.6 121.3v1.6h.8l5 4.9v.8h1.4M146.6 122h6.6v6.6M150 122v.3h2v-.3M150.1 122.3h.1M150.1 122.3l.4 .5M150.1 122.3h1.7M151.8 122.3h.1"/>
<path d="M151.8 122.3l-.4 .5h-.9M152.9 125.1h.1M152.9 123.4h.1M152.9 123.4l-.5 .3a1.1 1.1 0 0 0 .5 1.4M152.9 123.4v1.7M153.2 123.2h-.2v2h.2M48.1 176.4h14.4M49.1 179v18.4M63.5 169.1h1.5v.7l5 5h.7v1.6M63.5 176.7v6.8M63.5 176.4h90.3M63.5 178.8h90.3"/>
<path d="M63.5 176.7h90.3M63.5 177.6h90.3M63.5 178.7h90.3M63.5 177.7h90.3M63.5 177.8h90.3M63.5 178.3h90.3M63.5 178.1h90.3M63.5 176.4v.3M153.8 169.1h-1.4v.7l-5 5h-.8v1.6M153.8 176.7v6.8M153.8 176.4v.3M34 192.6h29.2"/>
<path d="M48.1 183.9h14.4M56 192.6h.3v-100h-.3v101.8M56 194.4h7.5h-.3M56 194.4h.2M56 192.6h7.4M56.2 194.4h7M56.2 192.6v1.8M57.3 192.6v-100l.1 100M58.3 195.5l.4 .2M58.3 199.3h.8M58.3 199.3v-.9h2.8v.9h-.6M58.3 194.4v1.1"/>
<path d="M58.3 199.3h.1M58.4 199.3l.3 .1M58.7 195.7h1.1M59 195.7v2.7M59.1 195.5l-.4 .2M59.1 195.5l.7 .2M59.1 199.3h1.4M59.1 194.4v1.1M59.1 198.4v.9M59.8 195.7h1M60.5 195.7v2.7M60.5 195.5l-.7 .2"/>
<path d="M60.5 195.5l.3 .2M60.5 194.4v1.1M60.5 198.4v.9M61 195.6l-.2 .1M61 199.3l-.3 .1M61.1 192.6v-100v100M61.1 194.4v1.1l-.3 .2M62.1 192.6v-100v100M63.2 192.6h.3M63.2 192.6v1.8M63.5 183.9v27.6M63.5 183.9h90.3"/>
<path d="M63.5 183.5h90.3M63.5 182.5h90.3M63.5 181.4h90.3M63.5 181.5h90.3M63.5 182h90.3M63.5 181.9h90.3M63.5 183.5v.4M70.7 183.9v1.4h-.7l-5 5v.8h-1.5M146.6 183.9v1.4h.8l5 5v.8h1.4M153.8 192.6h.4M153.8 183.9v27.6M153.8 183.5v.4"/>
<path d="M153.9 192.6h7.4M154.1 192.6v1.8M154.1 194.4h7M154.2 192.6h6.8M156.2 192.6v-100l.1 100M156.3 195.5l.3 .2M156.3 199.3h.7M156.3 199.3v-.9h2.7v.9h-.6M156.3 194.4v1.1M156.3 199.3h.1M156.3 199.3l.3 .1M156.6 195.7h1.1"/>
<path d="M156.8 195.7v2.7M157 195.5l-.4 .2M157 195.5l.7 .2M157 199.3h1.4M157 194.4v1.1M157 198.4v.9M157.7 195.7h1M158.4 195.5l-.7 .2M158.4 195.5l.3 .2M158.4 194.4v1.1M158.4 195.7v3.6M158.9 195.6l-.2 .1"/>
<path d="M158.9 199.3l-.3 .1M159 199.4h-3.1l-.8 .5-.3 .7M159 192.6v-100v100M159 194.4v1.1l-.3 .2M159 199.4l.9 .3 .5 .9M159.9 192.6v-100l.1 100M161 192.6h.3M161.1 192.6v1.8M161.3 194.4h-.2M161.3 194.4h-7.5h.3M55.3 201.4h8.8v.9h-8.8zM56.9 200.6l.3-.7 .8-.5h3.3l.6 .2 .4 .5 .2 .5"/>
<path d="M62.5 200.6h-5.6l-.1 .8M62.5 200.6l.2 .8M63.5 210.4h90.3M153.2 201.4h8.8v.9h-8.8zM160.4 200.6h-5.6l-.1 .8M160.4 200.6l.1 .8M142.4 233.8l-5.9 10-3-5h5.9M154.9 235.5v3.1M154.9 239.9v1.2M148 240.4h9.9M154.9 242.4v3.1M159.1 240.4h1.3"/>
<path d="M161.7 240.4h9.9"/>
<circle cx="190.4" cy="29.5" r=".17"/>
</g>
<g fill="none" stroke="#000" stroke-width=".21">
<path d="M100 232v52M145 232v52M162.8 236.3l6.8 2.1v4l-6.8 1.9zM175 239h30M175 232v14M100 246h105M100 258h45M145 256h60M100 268h45M145 272h60M185 272v12M5 284h200"/>
<path d="M155 284v8M185 280.5h20"/>
<circle cx="154.8" cy="240.4" r="4"/>
<circle cx="154.8" cy="240.4" r="2"/>
</g>
<path d="M5 5h200v287h-200zM70 0v5M140 0v5M0 74.3h5M205 74.3h5M0 148.5h5M205 148.5h5M0 222.8h5M5 232h200M205 222.8h5M70 292v5M140 292v5" fill="none" stroke="#000" stroke-width=".47"/>
<path d="M35 92.6l.4 2.5h-.8zM56 83.5l2.5-.4v.8zM158.8 83.1l2.5 .4-2.5 .4zM49.1 121.3l.4 2.5h-.8zM48.7 173.9h.8l-.4 2.5zM34.6 190.1h.8l-.4 2.5zM48.7 181.4h.8l-.4 2.5zM49.1 192.6l.4 2.5h-.8zM63.5 210.4l2.5-.3v.7zM151.3 210.1l2.5 .3-2.5 .4z" fill="#000" stroke="#000" stroke-width=".19"/>
<text font-size="4.6" x="133" y="237.8">3.2</text>
<g font-size="3.9">
<text x="177" y="236.9">SCALE</text>
<text x="196.7" y="243.9">mS</text>
<text x="113.6" y="264.1">14/6/2025</text>
<text x="153" y="280.5">CNCR-TB-A00</text>
<text x="188.3" y="277.3">Rev.</text>
<text x="163.5" y="289.3">SHEET</text>
<text x="179.1" y="289.3">4 OF</text>
<text x="191.7" y="289.3">4</text>
</g>
<g font-size="3.5">
<text x="34.1" y="3.3">3</text>
<text x="104.1" y="3.3">2</text>
<text x="174.1" y="3.3">1</text>
<text x="1.2" y="37.9">D</text>
<text x="206.2" y="37.9">D</text>
<text x="1.3" y="112.2">C</text>
<text x="206.3" y="112.2">C</text>
<text x="1.3" y="186.4">B</text>
<text x="206.3" y="186.4">B</text>
<text x="196.7" y="236.4">1:5</text>
<text x="1.2" y="260.7">A</text>
<text x="206.2" y="260.7">A</text>
<text x="34.1" y="295.3">3</text>
<text x="104.1" y="295.3">2</text>
<text x="174.1" y="295.3">1</text>
</g>
<g font-size="3.3">
<text x="106" y="82.8">843</text>
<text x="34.2" y="145.3" transform="rotate(-90 34.2 145.3)">800</text>
<text x="48.3" y="151.5" transform="rotate(-90 48.3 151.5)">440</text>
<text x="48.3" y="190" transform="rotate(-90 48.3 190)">70</text>
<text x="106" y="209.8">723</text>
<text x="177.3" y="243.9">DIN7168</text>
</g>
<g font-size="2.8">
<text x="104.3" y="239.9">BREAK SHARP</text>
<text x="104.3" y="243.7">EDGES 0.5mm</text>
</g>
<text font-size="2.1" x="145.9" y="275">PART NUMBER</text>
<g font-size="2">
<text x="148.3" y="234.9">1ST ANGLE PROJECTION</text>
<text x="101.5" y="248.3">DRAWN BY:</text>
<text x="145.9" y="248.3">MATERIAL:</text>
<text x="101.5" y="260.7">DATE</text>
<text x="145.9" y="258.7">DESCRIPTION:</text>
</g>
<g font-size="1.9">
<text x="101.3" y="234.9">UNLESS OTHERWISE SPECIFIED</text>
<text x="5.6" y="287.3">DISCLAIMER: THIS DRAWING AND INFORMATION CONTAINED HEREIN ARE THE EXCLUSIVE PROPERTY OF CHRISTOS KAZASIS AND SHALL NOT BE REPRODUCED</text>
<text x="5.6" y="289.8">WHOLE OR IN PART WITHOUT THE WRITTEN CONSENT OF TWI HELLAS</text>
</g>
</svg>
